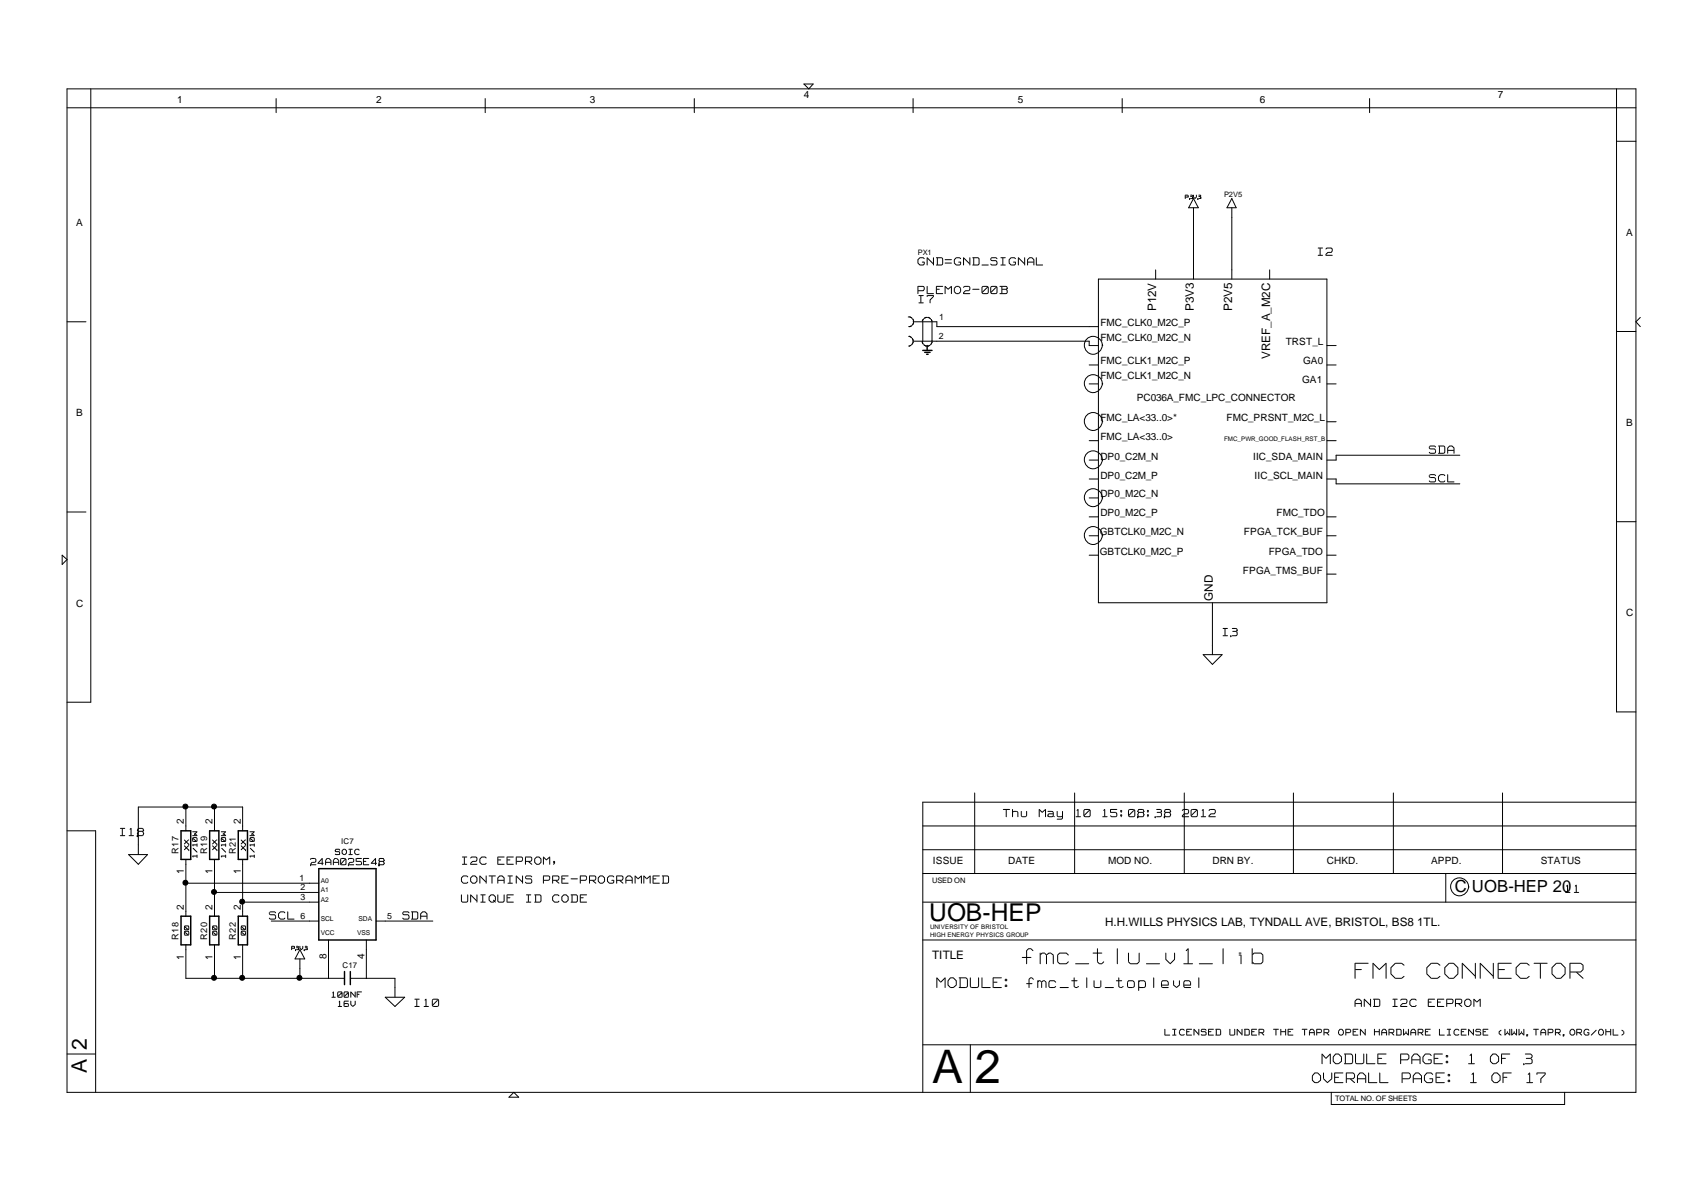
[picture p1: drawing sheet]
<svg xmlns="http://www.w3.org/2000/svg" width="297mm" height="210mm" viewBox="0 0 297 210" stroke-linecap="round" stroke-linejoin="round" font-family="sans-serif">
<g fill="none" stroke="#000" stroke-width=".25">
<path d="M161 61.1h1.7M161.4 61.5h.9M161.7 61.8h.3M161.8 60.3v.8M31.6 159.9h1.7v5h-1.7zM31.6 145h1.7v5h-1.7zM36.6 159.9h1.6v5h-1.6zM36.6 145h1.6v5h-1.6zM41.6 159.9h1.6v5h-1.6zM41.6 145h1.6v5h-1.6zM55.6 151.6h10v12.4h-10zM60.1 169.5v2.3"/>
<path d="M61.1 169.5v2.3"/>
</g>
<g fill="none" stroke="#000" stroke-width=".17">
<path d="M11.7 15.5h273.8v175.1h-273.8zM11.7 18.8h273.8M15.8 15.5v107h-4.1M48.2 17.2v2.5M84.7 17.2v2.5M121.2 17.2v2.5M140.3 14.7h1.6l-.7 .8zM159.4 17.2v2.5M195.8 17.2v2.5M239 17.2v2.5M282.1 15.5v108.7h3.4M206.9 34h.3"/>
<path d="M206.9 34.1v.5M206.9 34.4h.3M207.3 34l.1 .1M207.4 34.2h.1M207.4 34.3l-.1 .1M207.6 34.6h.1M207.8 34.6h.2M207.8 34.3h.2M207.8 34h.2M208 34l.1 .1M208.1 34.4h.1M208.1 34.5h.1"/>
<path d="M208.1 34.6h-.1M208.1 34.2l-.1 .1M208.3 34.4l.2 .2M208.3 34v.3M208.3 36.2v12.5M208.3 34.6l.8 1.6h-1.7zM208.8 34v.3M208.8 34.4l-.3 .2M209.1 34.6h.1M209.2 34.6h.2M209.2 34.3h.2M209.2 34h.2"/>
<path d="M209.5 34l.1 .1M209.6 34.4h.1M209.6 34.5h.1M209.6 34.6h-.1M209.6 34.2l-.1 .1M215 36.2v12.5M215 34.6l.7 1.6h-1.6zM282.1 24.7h3.4M11.7 56.1h3.3M158.5 55.3h.1M158.6 58.7l.5 .2M158.7 55.3l.5 .3"/>
<path d="M159.1 56.8l-.5 .2M159.2 59l.2 .5h30.7v.8h1.6M159.3 55.6l.1 .5M159.4 59.6l-.3 .5M159.4 56.1h4.1v.9h28.2M159.4 56.2l-.2 .5M160.2 45.4v.4M160.2 50.1v1.1M160.2 45.9l.3 .3M160.2 50h.8M160.3 50.7h.7M160.4 51.6h.7"/>
<path d="M160.4 52.8h.7M160.5 45l-.3 .3M160.6 45h.4M160.6 46.2h.4M160.7 51.7v1.1M161 59.5l.1 .5M161 45.7h.2M161 56.1v3.4M161.1 45l.2 .1M161.1 50l.2 .1M161.2 55.6l-.2 .5M161.3 46.1l-.2 .1"/>
<path d="M161.3 45.7v.3M161.3 50.2v.2M161.3 50.5l-.2 .2M161.8 55.4l-.5 .2M161.8 45.1v1.1M161.8 50v1.2M161.8 51.6v.1M161.8 45l1 1M161.9 55.4l.5 .2M161.9 51.2h1M161.9 51.6h.9M162.3 52.4v.4"/>
<path d="M162.5 55.7l.2 .4M162.7 59.6l-.3 .5M162.7 56.1v3.4M162.8 51.8l-.5 .5M162.9 45v1.2M162.9 51.6v.1M163.4 45h.9M163.4 46.2h.9M163.4 50h1.1M163.4 50.1v1.1M163.5 50.5h.4M163.5 51.2h1"/>
<path d="M163.6 45.1v1.1M164.4 45l.1 .1M164.5 46.1l-.1 .1M164.5 45.2v.8M164.9 50l.5 .4M164.9 45.3h1.1M164.9 45.9h1.1M164.9 50.1v1.1M166 50.1v1.1M166 50l-.5 .5M166.6 45.4v.4M166.6 50.4v.4"/>
<path d="M166.6 45.9l.3 .3M166.6 50.9l.3 .3M166.9 50l-.3 .3M166.9 45l-.3 .3M167 45h.4M167 46.2h.4M167 51.2h.2M167 50h.2M167.3 45.7h.3M167.3 50l.4 .3M167.5 45l.2 .1M167.7 46.1l-.2 .1"/>
<path d="M167.7 45.7v.3M167.7 50.4v.4M167.7 50.9l-.4 .3M168.2 45.1v1.1M168.2 51.2h.1M168.2 45l1 1M168.2 51.2h1.1M168.3 50l-.1 .1M168.4 50h.6M168.5 50.7l-.3 .4M168.6 50.7h.4M169.1 50l.2 .1"/>
<path d="M169.3 45v1.2M169.3 50.2v.2M169.3 50.5l-.2 .2M169.8 45h.8M169.8 46.2h.8M169.8 50.5h1.1M169.9 45.1v1.1M170.7 45l.2 .1M170.9 46.1l-.2 .1M170.9 45.2v.8M171.4 46.2h1.1M171.4 51.1l.1 .1"/>
<path d="M171.4 50.2v.8M171.5 50l-.1 .1M171.6 51.2h.6M171.6 50h.6M172.2 50.2l-.7 .8M172.3 50.1h.1M172.3 50l.2 .1M172.5 51.1l-.2 .1M172.5 50.2v.8M172.9 45.1v.1M172.9 50.2v.8M172.9 45.3l.2 .2"/>
<path d="M172.9 46.1l.2 .1M172.9 51.1l.2 .1M173.1 45l-.1 .1M173.1 50l-.2 .1M173.2 45h.5M173.2 46.2h.5M173.2 45.5h.5M173.2 51.2h.5M173.2 50h.5M173.7 50.2l-.7 .8M173.8 45l.2 .1M173.8 45.5l.2 .2"/>
<path d="M173.8 50.1h.1M173.8 50l.2 .1M174 45.8v.2M174 50.2v.8M174 46.1l-.2 .1M174 51.1l-.2 .1M174.5 51.2h1M174.5 50h1M174.7 45h.7M174.7 46.2h.7M174.8 50.1v1.1M174.9 50.5h.6"/>
<path d="M175 45.1v1.1M175.6 50l.2 .1M175.6 50.5l.2 .2M175.8 50.2h.1M175.8 50.3l-.1 .1M175.8 50.8v.2M175.8 51.1l-.2 .1M176.1 45.4v.4M176.1 45.9l.4 .3M176.5 45l-.4 .3M176.5 45h.5M176.5 46.2h.5"/>
<path d="M176.9 45.7h.2M177.1 45l.1 .1M177.2 46.1l-.1 .1M177.2 45.7v.3M177.7 45l1 1M177.7 45.1v1.1M178.8 45v1.2M179.3 45.4v.8M179.4 45.7h1M179.7 45l-.4 .3M179.8 45h.2M180.1 45l.3 .3"/>
<path d="M180.4 45.4v.8M180.9 45v1.2M180.9 46.2h1.1M191.7 48.7h39.9v56.5h-39.9zM201.7 47.1v1.6M221.6 47.1v1.6M230.1 43.3h.7M230.1 44.5h.7M230.4 43.4v1.1M231.4 44.5h.1M231.5 44.5h1M231.6 43.3l-.2 .1"/>
<path d="M231.7 43.3h.6M231.7 44l-.3 .4M231.8 44h.5M232.3 43.3l.2 .1M232.5 43.5v.2M232.5 43.8l-.2 .2M282.1 57.8h3.4M286.3 55.4l-.8 .7 .8 .9M159 60.2l-.4 .2M161.2 60.1l.5 .3M162.3 60.2l-.5 .2M190.1 67h1.6"/>
<path d="M190.1 63.7h1.6M190.1 76.9h1.6M192.4 66.9a1.56 1.56 0 0 1-2.2 1.5 1.56 1.56 0 0 1-.5-2.6 1.56 1.56 0 0 1 2.6 .6l.2 .6M192.4 60.2a1.56 1.56 0 0 1-2.2 1.5 1.56 1.56 0 0 1-.5-2.6 1.56 1.56 0 0 1 2.6 .6l.2 .6M192.4 73.5a1.56 1.56 0 0 1-2.2 1.5 1.56 1.56 0 0 1-.5-2.6 1.56 1.56 0 0 1 2.6 .6l.2 .6M231.6 60.3h1.6M231.6 67h1.6M231.6 63.7h1.6M231.6 76.9h1.6M231.6 73.6h1.6M249.4 78v.1M249.4 78.2l.2 .1"/>
<path d="M249.4 78.9l.2 .2M249.6 77.8l-.1 .1M249.7 77.8h.6M249.7 78.3h.6M249.7 79.1h.6M250.4 77.8l.1 .2M250.4 78.3l.1 .3M250.5 78.7v.1M250.5 78.9l-.1 .2M251 77.8h.9M251 79.1h.9M251.2 77.9v1.1"/>
<path d="M252 77.8l.1 .2M252.1 78.9l-.1 .2M252.1 78.1v.7M252.7 78.2v.9M252.7 78.6h1M253 77.8l-.3 .4M253.1 77.8h.2M253.4 77.8l.4 .4M253.8 78.2v.9M254.8 79.4h-21.6v.9h-1.6M10.8 96.9l.9 .7-.9 .9zM11.7 89.3h3.3"/>
<path d="M190.1 86.9h1.6M190.1 80.3h1.6M190.1 93.5h1.6M190.1 83.6h1.6M190.1 90.2h1.6M190.1 96.9h1.6M192.4 93.4a1.56 1.56 0 0 1-2.2 1.5 1.56 1.56 0 0 1-.5-2.6 1.56 1.56 0 0 1 2.6 .6l.2 .6M192.4 80.2a1.56 1.56 0 0 1-2.2 1.5 1.56 1.56 0 0 1-.5-2.6 1.56 1.56 0 0 1 2.6 .6l.2 .6M192.4 86.8a1.56 1.56 0 0 1-2.2 1.5 1.56 1.56 0 0 1-.5-2.6 1.56 1.56 0 0 1 2.6 .6l.2 .6M231.6 93.5h1.6M231.6 83.6h1.6v.8h21.6M231.6 90.2h1.6"/>
<path d="M231.6 96.9h1.6M249.4 83v.1M249.4 83.2l.2 .1M249.4 83.9l.2 .2M249.6 82.8l-.1 .1M249.7 82.8h.6M249.7 84.1h.6M249.7 83.3h.6M250.4 82.8l.1 .2M250.4 83.3l.1 .3M250.5 83.7v.1M250.5 83.9l-.1 .2"/>
<path d="M251 83.2v.5M251 83.7l.4 .4M251.4 82.8l-.4 .4M251.5 82.8h.4M251.5 84.1h.4M252 82.8l.1 .2M252.1 83.9l-.1 .2M252.7 82.8v1.3M252.7 84.1h1.1M282.1 91h3.4M210 114.2h3.3l-1.7 1.7zM211.6 105.2v9"/>
<path d="M213.5 110.9h.7M213.5 109.7h.7M213.8 109.7v1.1M214.8 110.9h.1M215.1 110.9h.6M215.1 109.7h.6M215.2 110.2h.5M215.7 109.7l.2 .1M215.8 110.2l.1 .2M215.9 109.9h.1M215.9 110.5v.2M215.9 110.8l-.2 .1"/>
<path d="M215.9 110l-.2 .2M231.6 100.2h1.6M170.1 138.4v14M187.5 138.4v14M206.7 138.4v14M225.7 138.4v14M243.2 138.4v14M262.2 138.4v14M285.5 140h-124.5v50.6M11.7 145h5v45.6M21 144.5h.8M21 145.8h.8"/>
<path d="M21.3 144.6v1.1M22.4 149.1h3.4l-1.7 1.7zM22.5 145.8h.8M22.9 144.5l-.2 .2M22.9 144.6v1.1M24 145.8h.1M24.1 144.5l-.1 .4 .1 .1-.1 .5 .1 .3M24.2 144.5h.6M24.2 145h.6M24.2 145.8h.6M24.9 144.5l.2 .4-.2 .1 .2 .5-.2 .3M32.2 146.6l.7 .6"/>
<path d="M32.2 147.6l.7 .7M32.4 154.1h23.2M32.4 140.8v4.2M32.4 150v9.9M32.8 146.7l-.6 .5M32.8 147.7l-.6 .6M32.9 146.6h.1M32.9 147.6h.1M32.9 147.2h.1M32.9 148.3h.1M33.6 145.8h.7M33.6 145.1h.7"/>
<path d="M33.6 146.4v.3M33.6 146.7l.1 .1M33.6 147.4l.1 .2M33.6 149.4l.1 .1M33.7 147.4h.6M33.7 149.4h.6M33.7 146.2v.1M33.7 146.1l-.1 .2M33.7 148l.7 .7M33.8 146.1h.4M33.8 146.8h.4M33.8 146.4l.4 .3"/>
<path d="M34 145.5h.1M34.1 145.6l.3 .2M34.3 146.1l.1 .2M34.4 145.1l-.4 .4M34.4 146.7l-.1 .1M34.4 146.4v.3M34.4 147.2v.5M34.4 149.2v.4M37.1 146.6l.7 .6M37.1 147.6l.7 .7M37.4 140.8v4.2M37.4 150v9.9"/>
<path d="M37.4 155.7h18.2M37.7 146.7l-.6 .5M37.7 147.7l-.6 .6M37.8 146.6h.1M37.8 147.6h.1M37.9 147.2h.1M37.9 148.3h.1M38.6 145.8h.7M38.6 145.1h.7M38.6 146.4v.3M38.6 146.7l.1 .1M38.6 147.4l.1 .2"/>
<path d="M38.6 149.4l.1 .1M38.7 147.4h.6M38.7 149.4h.6M38.7 146.2v.1M38.7 146.1l-.1 .2M38.7 148l.7 .7M38.8 146.1h.4M38.8 146.8h.4M38.8 146.4l.4 .3M39 145.5h.1M39.1 145.6l.3 .2M39.3 146.1l.1 .2"/>
<path d="M39.4 145.1l-.4 .4M39.4 146.7l-.1 .1M39.4 146.4v.3M39.4 147.2v.5M39.4 149.2v.4M42.1 146.6l.7 .6M42.1 147.6l.7 .7M42.3 157.4h13.3M42.3 145v-4.2h-18.2v8.3M42.3 150v9.9M42.7 146.7l-.6 .5M42.7 147.7l-.6 .6"/>
<path d="M42.8 146.6h.1M42.8 147.6h.1M42.9 147.2h.1M42.9 148.3h.1M43.6 145.8h.7M43.6 145.1h.7M43.6 146.4v.3M43.6 146.7l.1 .1M43.6 147.4l.1 .2M43.6 149.4l.1 .1M43.7 146.2v.1M43.7 146.1l-.1 .2"/>
<path d="M43.7 147.4h.6M43.7 149.4h.6M43.7 148l.7 .7M43.8 146.4l.4 .3M43.8 146.1h.4M43.8 146.8h.4M44 145.5h.1M44.1 145.6l.3 .2M44.3 146.1l.1 .2M44.4 145.1l-.4 .4M44.4 146.7l-.1 .1M44.4 146.4v.3"/>
<path d="M44.4 147.2v.5M44.4 149.2v.4M47 159.3v.1M47 159.4l.2 .2M47.2 159.1l-.1 .1M47.3 159.1h.5M47.3 159.6h.5M47.9 159.1l.2 .2M47.9 159.6l.2 .3M48.1 159.9v.2M48.6 159.5v.4M48.9 159.1l-.3 .3"/>
<path d="M49 159.1h.5M49.5 159.1l.2 .2M50.2 159.1v1.3M54.2 150.9h.1M54.3 150.9h.8M54.3 149.8l-.1 .2M54.4 149.8h.5M54.5 150.5l-.3 .3M54.5 150.5h.4M55 149.8l.1 .2M55.1 150v.2M55.1 150.3l-.1 .2"/>
<path d="M55.6 150.6h.8M56.2 149.9v1M56.2 149.8l-.7 .8M56.8 150.2v.7M56.9 150.5h.8M57.1 149.8l-.3 .3M57.2 149.8h.1M57.4 149.8l.4 .3M57.8 150.2v.7M58.2 150.2v.7M58.3 150.5h.7M58.4 149.8l-.2 .3"/>
<path d="M58.5 148.3h.1M58.5 148.4l.1 .2M58.5 149l.1 .1M58.5 149.8h.2M58.6 148.2v.1M58.7 148.2h.4M58.7 149.1h.4M58.7 148.6h.4M58.8 149.8l.3 .3M59.1 150.2v.7M59.2 148.2l.1 .1M59.2 148.6l.1 .2"/>
<path d="M59.3 149l-.1 .1M59.3 148.9h.1M59.4 150.8l.1 .1M59.4 150v.7M59.5 149.8l-.1 .2M59.6 149.8h.5M59.6 150.9h.5M59.7 148.9l.3 .2M59.7 148.5v.3M60 148.2l-.3 .2M60 148.2h.1M60 149.1h.1"/>
<path d="M60.1 150l-.6 .7M60.2 148.2l.3 .2M60.2 150h.1M60.2 149.8l.2 .2M60.4 150.8l-.2 .1M60.4 150v.7M60.5 148.5v.3M60.5 148.9l-.3 .2M60.8 150.9h.1M60.9 148.2h.6M60.9 149.1h.6M60.9 150.9h.8"/>
<path d="M60.9 149.8l-.1 .2M61 149.8h.5M61.1 150.5l-.3 .3M61.1 150.5h.4M61.1 148.3v.7M61.6 149.8l.1 .2M61.7 150v.2M61.7 150.3l-.1 .2M61.9 148.5v.3M61.9 148.9l.3 .2M62.2 148.2l-.3 .2M62.2 150.8v.1"/>
<path d="M62.2 149.8v.5M62.2 148.2h.3M62.2 149.1h.3M62.2 149.8h.9M62.2 150.3h.6M62.3 150.9h.5M62.6 148.2l.1 .1M62.7 149l-.1 .1M62.9 150.3l.2 .2M63.1 150.8l-.2 .1M63.1 150.5v.2M63.4 149.8h1"/>
<path d="M63.4 149.9v1M63.5 150.3h.4M63.5 150.9h.9M64.9 150.6h.8M65.5 149.9v1M65.5 149.8l-.7 .8M66.1 150.9h.1M66.2 149.8v1.1M66.3 149.8h.5M66.3 150.3h.5M66.3 150.9h.5M66.9 149.8l.2 .3-.2 .2 .2 .3-.2 .3"/>
<path d="M70.3 159.3v.1M70.3 159.4l.2 .2M70.5 159.1l-.1 .1M70.5 159.1h.6M70.5 159.6h.6M71.2 159.1l.2 .2M71.2 159.6l.2 .3M71.4 159.9v.2M71.8 159.1h.9M72 159.2v1.1M72.7 159.1l.2 .2M72.9 159.4v.7"/>
<path d="M73.4 159.5v.9M73.5 159.9h.9M73.8 159.1l-.4 .3M73.8 159.1h.3M74.2 159.1l.3 .3M74.5 159.5v.9M80.5 157.2l.2 .2M80.5 153.3v.4M80.5 156.1v1.1M80.5 153.8l.4 .3M80.7 149.5h.8M80.7 150.8h.8"/>
<path d="M80.8 157.4h.6M80.9 152.8l-.4 .4M81 152.8h.4M81 154.1h.4M81 149.6v1.1M81.5 152.8l.1 .2M81.6 157.2l-.1 .2M81.6 153.9l-.1 .2M81.6 156.1v1.1M82.1 153.8l.4 .3M82.1 150.7v.1M82.1 153.3v.4"/>
<path d="M82.1 156.2v1.2M82.1 156.1l1.1 1.1M82.2 150.8h1M82.3 149.5l-.2 .2M82.4 149.5h.6M82.5 152.8l-.4 .4M82.5 150.3l-.4 .3M82.6 150.3h.4M82.6 152.8h.2M82.6 154.1h.2M82.9 152.8l.3 .4M83.1 149.5l.1 .2"/>
<path d="M83.2 149.8v.2M83.2 153.3v.4M83.2 156.1v1.3M83.2 153.8l-.3 .3M83.2 150l-.1 .3M83.7 150v.4M83.7 152.9v1.2M83.7 150.5l.4 .3M83.7 152.8l1.1 1.1M83.9 156.1h.8M83.9 157.4h.8M84.1 149.5l-.4 .4"/>
<path d="M84.2 149.5h.4M84.2 150.8h.4M84.3 156.2v1.1M84.7 149.5l.1 .2M84.8 150.6l-.1 .2M84.8 152.8v1.3M85.4 157.1l.3 .3M85.4 156.6v.4M85.4 152.8h1.1M85.7 156.1l-.3 .4M85.8 156.1h.2M85.8 157.4h.2"/>
<path d="M85.9 152.9v1.2M86.1 156.1l.4 .4M86.1 157.1l.4 .3M86.5 156.6v.4M86.5 157.1l-.4 .3M86.9 157.2l.1 .2M86.9 149.5h1.1M86.9 149.6v1.2M86.9 153.3v.8M86.9 156.1v1.1M87 153.6h.9M87 150.8h1"/>
<path d="M87 150h.4M87.1 157.4h.6M87.2 152.8l-.3 .4M87.3 152.8h.3M87.6 152.8l.4 .4M88 157.2l-.2 .2M88 153.3v.8M88 156.1v1.1M88.5 156.1h1.1M88.5 149.5h1.1M88.5 149.6v1.2M88.5 156.2v1.2"/>
<path d="M88.6 156.6h.4M88.6 157.4h1M88.6 150.8h1M88.6 150h.4M88.7 152.8h.7M88.7 154.1h.7M89 152.9v1.1M90.1 149.5h.8M90.1 152.8l1 1.1M90.1 149.6v1.2M90.1 152.9v1.2M90.2 150.3h.7"/>
<path d="M91 149.5l.2 .2M91.2 150l-.2 .3M91.2 149.8v.2M91.2 152.8v1.3M91.7 149.6v1.2M91.7 153v.1M91.7 153.2l.2 .1M91.7 153.9l.2 .2M91.7 149.5h.9M91.8 150.3h.8M91.9 156.1h.7M91.9 157.4h.7"/>
<path d="M91.9 152.8l-.1 .1M92 153.3h.6M92 152.8h.6M92 154.1h.6M92.2 156.2v1.1M92.3 150.4l.5 .4M92.6 152.8l.2 .2M92.6 153.3l.2 .3M92.6 149.5l.2 .2M92.8 149.8v.2M92.8 153.7v.2M92.8 153.9l-.2 .2"/>
<path d="M92.8 150l-.2 .3M93.3 156.1h.9M93.3 157.4h.9M93.3 150.5l.4 .3M93.3 150v.4M93.5 156.2v1.1M93.7 149.5l-.4 .4M93.7 149.5h.3M93.7 150.8h.3M94.1 149.5l.3 .4M94.2 156.1l.2 .2M94.4 157.2l-.2 .2"/>
<path d="M94.4 150v.4M94.4 156.4v.8M94.4 150.5l-.3 .3M94.8 152.8h.9M94.8 149.5l.5 .5M94.8 149.6v1.2M94.8 152.9v1.2M94.9 153.6h.8M95.8 152.8l.1 .2M95.9 153.3l-.1 .3M95.9 149.6v1.2M95.9 153.1v.2"/>
<path d="M95.9 149.5l-.6 .5M96.4 152.9v1.2M96.4 156.6v.4M96.4 157.1l.4 .3M96.4 152.8h.9M96.5 153.6h.8M96.6 150.3h.1M96.6 150.4v.1M96.7 150.5h.1M96.7 150.7l-.1 .1M96.8 156.1l-.4 .4M96.8 150.3v.3"/>
<path d="M96.9 156.1h.4M96.9 157.4h.4M97 153.7l.5 .4M97.4 156.1l.1 .2M97.4 152.8l.1 .2M97.5 157.2l-.1 .2M97.5 153.3l-.1 .3M97.5 153.1v.2M98.1 157.1l.3 .3M98.1 152.9v1.2M98.1 156.6v.4M98.1 152.8h1.1"/>
<path d="M98.1 153.3h.5M98.1 154.1h1.1M98.4 156.1l-.3 .4M98.5 156.1h.2M98.5 157.4h.2M98.8 156.1l.4 .4M99.2 156.6v.4M99.2 157.1l-.4 .3M99.7 156.1h.8M99.7 157.4h.8M99.7 153.3h1.1M99.8 156.2v1.1"/>
<path d="M100.6 156.1l.2 .2M100.8 157.2l-.2 .2M100.8 156.4v.8M101.3 156.1h1.1M101.3 152.8h.8M101.3 152.9v1.2M101.3 156.2v1.2M101.4 156.6h.4M101.4 157.4h1M101.4 153.6h.7M102.2 152.8l.2 .2M102.4 153.3l-.2 .3"/>
<path d="M102.4 153.1v.2M102.9 152.8h.8M102.9 152.9v1.2M103 153.6h.7M103.5 153.7l.5 .4M103.8 152.8l.2 .2M104 153.3l-.2 .3M104 153.1v.2M104.4 153.8l.3 .3M104.4 153.3v.4M104.7 152.8l-.3 .4M104.8 152.8h.3"/>
<path d="M104.8 154.1h.3M105.2 152.8l.3 .4M105.5 153.3v.4M105.5 153.8l-.3 .3M106 153.3v.4M106 153.8l.4 .3M106.4 152.8l-.4 .4M106.4 152.8h.5M106.4 154.1h.5M106.8 153.6h.2M106.9 152.8l.2 .2M107.1 153.9l-.2 .2"/>
<path d="M107.1 153.6v.3M107.6 152.8h.9M107.6 152.9v1.2M107.7 153.6h.8M108.2 153.7l.5 .4M108.6 152.8l.1 .2M108.7 153.3l-.1 .3M108.7 153.1v.2M109.2 153.3v.8M109.3 153.6h.9M109.6 152.8l-.4 .4M109.7 152.8h.2"/>
<path d="M110 152.8l.3 .4M110.3 153.3v.8M110.8 152.8l.5 .5M110.8 152.9v1.2M111.9 152.9v1.2M111.9 152.8l-.6 .5M112.4 152.8l.4 .5M112.4 152.9v1.2M113.5 152.9v1.2M113.5 152.8l-.6 .5M114 152.8h1.1M114 152.9v1.2"/>
<path d="M114.1 153.3h.4M114.1 154.1h1M115.6 152.8h.8M115.6 154.1h.8M115.8 152.9v1.1M116.5 152.8l.2 .2M116.7 153.9l-.2 .2M116.7 153.1v.8M161 157.4h124.5M161 148.3h124.5M161 144.1h124.5M161 152.4h124.5"/>
<path d="M175.1 141.2h1.1M175.6 141.3v1.2M176.7 141.2v1.3M176.9 141.6l-.1 .1M177 141.6h.4M177.5 141.6l.1 .1M177.6 141.8v.7M178.2 142.3l.2 .2M178.2 141.6v.7M178.5 142.5h.4M179.1 142.4l-.1 .1M179.2 141.6v.7"/>
<path d="M181.4 141.2l.4 .5M181.4 141.3v1.2M182.5 141.3v1.2M182.5 141.2l-.6 .5M182.9 142.3h.1M182.9 142.3l.2 .2M182.9 141.6h.7M183.1 142l-.2 .2M183.1 142h.6M183.1 142.5h.5M183.7 141.6l.1 .1M183.8 142.3l-.1 .2"/>
<path d="M183.8 141.8v.5M183.9 142.4l.1 .1M184.5 142.3l.2 .2M184.5 141.6v.7M184.5 142.9h.7M184.8 142.5h.4M185.3 142.4v.1M185.4 142.8l-.1 .1M185.4 141.6v1.1M187.8 142.5h.8M188.1 141.2l-.1 .2M188.1 141.3v1.1"/>
<path d="M189.2 142.3l.1 .2M189.2 141.5v.8M189.3 141.2l-.1 .2M189.4 141.2h.6M189.4 142.5h.6M190 141.5l-.8 .8M190.1 141.2l.2 .2M190.1 141.4h.1M190.3 142.3l-.2 .2M190.3 141.5v.8M192.5 142.5h.7M192.8 141.2l-.2 .2"/>
<path d="M192.8 141.3v1.1M193.8 142.3l.2 .2M193.8 141.2v.5M193.9 141.2h1M193.9 141.7h.8M194.1 142.5h.6M194.7 141.7l.2 .3M194.9 142.3l-.2 .2M194.9 142.1v.2M195.6 141.4h.1M195.6 142.2h.1M195.6 141.5v.1"/>
<path d="M195.6 142.3h.1M195.7 141.6h.1M195.7 142.3h.1M195.8 141.4v.2M195.8 142.2v.1M196.9 142.3l.2 .2M196.9 141.5v.8M197.1 141.2l-.2 .2M197.2 141.2h.6M197.2 142.5h.6M197.8 141.5l-.8 .8M197.9 141.4h.1"/>
<path d="M197.9 141.2l.1 .2M198 142.3l-.1 .2M198 141.5v.8M198.6 142.5h.1M198.7 141.2l-.1 .4 .1 .1-.1 .5 .1 .3M198.8 141.2h.6M198.8 142.5h.6M198.8 141.7h.6M199.5 141.2l.2 .4-.2 .1 .2 .5-.2 .3M200.2 141.4h.1M200.2 141.5v.1M200.2 142.3h.1"/>
<path d="M200.2 142.2h.1M200.3 141.6h.1M200.3 142.3h.1M200.4 141.4v.2M200.4 142.2v.1M201.6 142.5h.1M201.9 141.2h.6M201.9 142.5h.6M201.9 141.7h.6M202.5 141.2l.2 .2M202.6 141.8l.1 .2M202.7 141.5h.1"/>
<path d="M202.7 142.1v.2M202.7 142.3l-.2 .2M202.7 141.6l-.2 .1M203.2 142.5h.1M203.4 141.2l-.2 .4 .2 .1-.2 .5 .2 .3M203.5 141.2h.6M203.5 142.5h.6M203.5 141.7h.6M204.1 141.2l.2 .4-.2 .1 .2 .5-.2 .3M206.3 142.4v.1M206.4 142.5h1M206.5 141.2l-.2 .2"/>
<path d="M206.6 141.2h.6M206.7 142l-.4 .3M206.8 142h.4M207.3 141.2l.1 .2M207.4 141.5v.2M207.4 141.7l-.1 .3M207.9 142.3l.1 .2M207.9 141.5v.8M208 141.2l-.1 .2M208.1 141.2h.6M208.1 142.5h.6M208.7 141.5l-.7 .8"/>
<path d="M208.8 141.4h.1M208.8 141.2l.2 .2M209 142.3l-.2 .2M209 141.5v.8M209.6 142.5h.8M210 141.2l-.2 .2M210 141.3v1.1M211 142.4v.1M211.1 142.5h1M211.2 141.2l-.2 .2M211.3 141.2h.5M211.3 142l-.3 .3"/>
<path d="M211.4 142h.4M211.9 141.2l.2 .2M212.1 141.5v.2M212.1 141.7l-.2 .3M252.3 152.4v5M256.3 154.7a1.56 1.56 0 0 1-2.2 1.5 1.56 1.56 0 0 1-.4-2.6 1.56 1.56 0 0 1 2.5 .6l.2 .6M273.2 155.7h.8M273.6 154.4l-.2 .2M273.6 154.5v1.1M274.8 155.7h.7M275.1 154.4l-.2 .2M275.1 154.5v1.1"/>
<path d="M32.2 161.8v.3M32.2 162.7v.3M32.2 162.1l.1 .1M32.2 163.1l.1 .1M32.3 161.6v.1M32.3 162.6v.1M32.3 161.6l-.1 .1M32.3 162.5l-.1 .2M32.4 161.6h.4M32.4 162.2h.4M32.4 162.5h.4M32.4 163.2h.4"/>
<path d="M32.4 161.8l.4 .3M32.4 162.7l.4 .4M32.4 164.9v5.8h27.7M32.9 161.6v.1M32.9 162.5v.2M32.9 162.1v.1M32.9 161.8v.3M32.9 162.7v.3M32.9 163.1v.1M37.1 161.8v.3M37.1 162.7v.3M37.1 162.1l.1 .1"/>
<path d="M37.1 163.1l.1 .1M37.2 161.6v.1M37.2 162.6v.1M37.2 161.6l-.1 .1M37.2 162.5l-.1 .2M37.3 161.6h.4M37.3 162.2h.4M37.3 162.5h.4M37.3 163.2h.4M37.3 161.8l.4 .3M37.3 162.7l.4 .4M37.4 164.9v5.8"/>
<path d="M37.8 161.6l.1 .1M37.8 162.5l.1 .2M37.9 162.1l-.1 .1M37.9 161.8v.3M37.9 162.7v.3M37.9 163.1l-.1 .1M42.1 161.8v.3M42.1 162.7v.3M42.1 162.1l.1 .1M42.1 163.1l.1 .1M42.2 161.6v.1M42.2 162.6v.1"/>
<path d="M42.2 161.6l-.1 .1M42.2 162.5l-.1 .2M42.3 161.8l.4 .3M42.3 161.6h.4M42.3 162.2h.4M42.3 162.7l.4 .4M42.3 162.5h.4M42.3 163.2h.4M42.3 164.9v5.8M42.8 161.6l.1 .1M42.8 162.5l.1 .2M42.9 162.1l-.1 .1"/>
<path d="M42.9 161.8v.3M42.9 162.7v.3M42.9 163.1l-.1 .1M47 160.2l.2 .2M47.3 160.4h.5M47.3 160.7h8.3M48.1 160.2l-.2 .2M48.6 160l.3 .4M49 160.4h.5M49.7 160.2l-.2 .2M50.3 160.4h1M50.9 165.1h.3"/>
<path d="M50.9 165.2v.5M51 165.5h.2M51.3 165.1l.1 .1M51.4 165.3h.1M51.4 165.4l-.1 .1M51.6 165.7h.1M51.7 165.7h.2M51.7 165.4h.2M51.7 165.1h.2M52 165.1l.1 .1M52.1 165.5h.1M52.1 165.6l-.1 .1"/>
<path d="M52.1 165.3l-.1 .1M52.3 165.5l.2 .1M52.3 165.1v.3M52.3 167.3v3.4M52.3 165.7l.9 1.6h-1.7zM52.8 165.1v.3M52.8 165.5l-.2 .2M53.1 165.7h.1M53.3 165.7h.1M53.3 165.4h.1M53.3 165.1h.1M53.5 165.1l.1 .1"/>
<path d="M53.6 165.5h.1M53.6 165.6l-.1 .1M53.6 165.3l-.1 .1M57.3 164v6.7M57.9 174h.6M58.2 173.2v.7M58.2 173.1l-.1 .1M58.9 173.9l.1 .1M58.9 173.3v.5M59 175.6h.6M59 173.1l-.1 .1M59.1 174h.4"/>
<path d="M59.1 173.1h.4M59.3 174.8v.7M59.3 174.7l-.1 .1M59.5 173.3l-.5 .5M59.6 173.2h.1M59.6 173.1l.1 .1M59.7 173.3v.5M59.7 173.9l-.1 .1M60 175.5l.1 .1M60 173.3v.5M60 174.9v.5M60 173.9l.1 .1"/>
<path d="M60.1 175.1v.1M60.1 174.7l-.1 .1M60.1 173.1l-.1 .1M60.2 175.6h.4M60.2 175.1h.4M60.2 174.7h.6M60.2 174h.4M60.2 173.1h.4M60.6 173.3l-.5 .5M60.7 173.2h.1M60.7 175.1l.1 .2M60.7 173.1l.1 .1"/>
<path d="M60.8 173.3v.5M60.8 175.4h.1M60.8 175.5l-.1 .1M60.8 173.9l-.1 .1M61.1 170.7h7.8v3.3M61.2 175.3l.3 .2M61.2 173.2v.8M61.2 174.7v.5M61.2 173.1l.7 .7M62 173.1v.9M62 174.7v.5M62 175.3l-.4 .3"/>
<path d="M62.3 173.1h.8M62.3 173.2v.8M62.4 173.5h.3M63.9 164v6.7M65.6 160.7h9.9M67.2 174h3.4l-1.7 1.6zM70.3 160.2l.2 .2M70.5 160.4h.6M71.4 160.2l-.2 .2M71.8 160.4h.9M72.4 175.6h.8M72.4 174.3h.8"/>
<path d="M72.7 174.4v1.1M72.9 160.2l-.2 .2M74 175.6h.8M74.3 174.3l-.1 .2M74.3 174.4v1.1M75.5 175.4l.1 .2M75.5 174.6v.8M75.6 174.3l-.1 .2M75.7 175.6h.6M75.7 174.3h.6M76.3 174.6l-.8 .8M76.4 174.5h.1"/>
<path d="M76.4 174.3l.2 .2M76.6 175.4l-.2 .2M76.6 174.6v.8M161 164h124.5M163.5 170.6l.6 .7M163.5 170.7v1.6M164.9 170.7v1.6M164.9 170.6l-.7 .8M165.5 171.9l.4 .4M165.5 171.2v.6M165.9 170.6l-.4 .5M166 172.3h.3"/>
<path d="M166 170.6h.3M166.4 170.6l.5 .5M166.9 171.2v.6M166.9 171.9l-.5 .4M167.4 172.3h1.1M167.4 170.6h1.1M167.6 170.7v1.5M168.6 170.6l.2 .3M168.8 172.1l-.2 .2M168.8 171v1.1M169.3 172.1l.2 .2M169.3 170.6v1.5"/>
<path d="M169.6 172.3h.8M170.8 172.1l-.3 .2M170.8 170.6v1.5M171.4 170.6v1.7M171.5 172.3h1.3M173.3 170.6h1.5M173.3 170.7v1.6M173.4 172.3h1.4M173.4 171.4h.6M175.4 170.9h.2M175.4 171v.1M175.4 172v.1"/>
<path d="M175.4 171.9h.2M175.5 171.1h.1M175.5 172.1h.1M175.7 170.9v.2M175.7 171.9v.2M178.4 167.1h1.5M179.2 171.6h.9M179.2 166v2.2M179.5 165.5l-.3 .4M179.6 165.5h.3M179.6 171v1.3M179.8 170.6l-.2 .3"/>
<path d="M179.9 170.6h.2M180 165.6l.3 .3M180.2 170.7l.2 .2M181.1 171.1v1.2M181.3 171.1l-.1 .2M181.4 171.1h.1M181.5 166.3v1.9M181.6 171.2l.2 .2M181.8 171.5v.8M181.9 166.3l-.3 .3M182 166.3h.3M182 171.1l-.1 .2"/>
<path d="M182.1 171.1h.2M182.4 171.2l.2 .2M182.4 166.4l.2 .2M182.6 171.5v.8M182.6 166.7v1.5M183.1 171.5v.6M183.1 172.1l.1 .2M183.1 166.3l-.4 .3M183.1 166.3h.3M183.2 171.1l-.1 .3M183.3 171.1h.6M183.3 172.3h.6"/>
<path d="M183.5 166.4l.3 .2M183.8 166.7v1.5M184 171.1l.2 .3M184.2 172.1l-.2 .2M184.6 167.8l.3 .4M184.6 166.7v1M184.9 166.3l-.3 .3M185 172.3h1.4M185 166.3h1M185 168.2h1M186.1 166.3l.3 .3M186.4 167.8l-.3 .4"/>
<path d="M187 171.1h1M187.5 172.1l.2 .2M187.5 170.6v1.5M187.7 168.2h2.3M187.8 172.3h.2M188.2 172.1l-.1 .1M189.7 170.6v1.7M190.8 166.3h1.5M190.9 172.1l.2 .2M190.9 171.1v1M191.2 172.3h.6M191.5 167.8l.4 .4"/>
<path d="M191.5 165.5v2.2M192 168.2h.3M192 172.2l-.1 .1M192.1 171.1v1M192.6 167.8l-.2 .3M192.9 172.3h1.4M194.8 171.1h1M195 165.5v2.7M195.3 172.1l.2 .2M195.3 170.6v1.5M195.6 172.3h.2M196 172.1l-.2 .1"/>
<path d="M196.8 172.1l.1 .2M196.8 171.5v.6M196.9 171.1l-.1 .3M196.9 167.8l.4 .4M196.9 166.3v1.4M197 171.1h.6M197 172.3h.6M197.4 168.2h1M197.7 171.1l.3 .3M198 171.5v.6M198 172.1l-.3 .2M198.7 167.9l-.2 .3"/>
<path d="M198.7 171.1v1.7M198.8 172.2l.1 .1M198.8 166.3v1.5M198.9 171.1l-.1 .2M199 171.1h.6M199 172.3h.6M199.7 171.1l.2 .3M199.9 172.1l-.2 .2M199.9 171.5v.6M200.1 168.2h2.3M201.3 170.6v1.7M202.7 172.1l.2 .2"/>
<path d="M202.7 171.5v.6M202.8 171.9h1M202.9 171.1l-.2 .3M203 171.1h.6M203 172.3h.9M203.3 179.6v1M203.5 167.4l.6 .7M203.5 166.3v1M203.6 171.1l.3 .3M203.9 171.5v.4M204.7 179.6h.5M204.8 171.9l.4 .3"/>
<path d="M204.8 171.1v.7M205 166.3v1M205 179.7v.8M205 167.4l-.8 .8M205.8 171.1v.7M205.8 171.9l-.5 .4M206.1 179.6l-.3 .3M206.2 179.6h.2M206.5 179.6l.2 .2M206.6 172.1l.2 .2M206.6 171.5v.6M206.6 168.2h1.5"/>
<path d="M206.7 171.9h1M206.8 171.1l-.2 .3M206.9 171.1h.5M206.9 172.3h.9M207.1 179.6h.9M207.1 179.7v.9M207.4 165.5l-.4 .4M207.4 165.6v2.5M207.5 171.1l.3 .3M207.8 171.5v.4M208.4 179.6l.7 .8M208.4 179.7v.9"/>
<path d="M209.2 170.6v1.7M209.2 179.6v1M209.3 168.2h2.3M209.6 179.8h.1M209.6 179.9l.1 .1M209.7 179.6v.1M209.8 179.6h.4M210.3 179.6l.2 .2M210.9 179.6h.9M210.9 179.7v.9M212.2 179.6h.6M212.3 179.7v.8"/>
<path d="M212.9 179.6l.1 .2M213 179.8v.6M213.5 165.5v2.7M214.6 179.6v.8M215.5 179.6v.8M215.9 179.7v.9M215.9 179.6l.8 .8M216.3 166.3h.3M216.3 166.6h.3M216.6 166.7v1.5M216.8 179.6v1M217.2 179.6h.6"/>
<path d="M217.3 179.7v.8M217.9 179.6l.1 .2M218 179.8v.6M218.5 179.6h.8M218.5 179.7v.9M218.5 165.5v2.7M218.6 167.9l.3 .3M218.9 166.3l-.3 .3M219 166.3h1M219 168.2h1M219.7 179.6h.6M219.7 179.7v.9"/>
<path d="M220.1 166.3l.3 .3M220.4 167.8l-.3 .4M220.4 179.6l.2 .2M220.4 166.7v1M220.6 179.8v.1M222.3 179.6h.8M222.7 179.7v.9M223.5 179.6v1M224.4 179.6v1M224.8 179.6h.8M224.8 179.7v.9M227.3 179.6h.8"/>
<path d="M227.7 179.7v.9M228.8 179.6l-.3 .3M228.9 179.6h.1M229.1 179.6l.3 .3M229.8 179.6h.6M229.8 179.7v.9M230.5 179.6l.1 .2M230.6 179.8v.1M231.1 179.6h.6M231.1 179.7v.9M231.7 179.6l.2 .2M231.9 179.8v.1"/>
<path d="M233.9 179.6l-.3 .3M233.9 179.6h.2M234.2 179.6l.3 .3M234.9 179.6h.6M234.9 179.7v.9M235.6 179.6l.1 .2M235.7 179.8v.1M236.1 179.6h.9M236.1 179.7v.9M236.5 168.1h2.3M236.5 168.2v2.5M236.5 174.8v.8"/>
<path d="M236.6 175.1h.9M236.6 169.2h1M236.8 174.3l-.3 .4M236.9 174.3h.3M237.2 174.3l.4 .4M237.4 179.6l.8 .8M237.4 179.7v.9M237.6 174.8v.8M238.1 174.3l1 1.1M238.1 174.4v1.2M238.3 179.6v1M239.2 174.3v1.3"/>
<path d="M239.6 168.1l1 1M239.6 168.2v2.5M239.7 175.6h.9M239.7 174.3h.9M239.9 174.4v1.1M239.9 179.6v1M240.6 174.3l.2 .2M240.7 179.6v1M240.8 175.4l-.2 .2M240.8 174.6v.8M241.4 179.6l-.3 .3M241.5 179.6h.2"/>
<path d="M241.7 179.6l.3 .3M241.9 168.2v2.5M241.9 168.1l-1.2 1.1M242.4 179.6h.6M242.4 179.7v.9M242.8 168.9v1M242.8 169.9l.7 .8M243.1 175.6h.8M243.1 174.3h.8M243.1 179.6l.2 .2M243.3 179.8v.1M243.4 174.4v1.1"/>
<path d="M243.5 168.1l-.7 .7M243.6 168.1h.9M243.6 170.7h.9M243.7 179.6h.6M243.8 179.7v.8M244.4 179.6l.1 .2M244.4 175.5v.1M244.5 175.6h1M244.5 179.8v.6M244.6 174.3l-.2 .2M244.6 168.1l.4 .3M244.7 174.3h.6"/>
<path d="M244.8 175.1l-.4 .3M244.9 175.1h.4M245 179.6v.9M245 170.4l-.4 .3M245.4 174.3l.1 .2M245.5 174.6v.2M245.5 174.8l-.1 .3M245.8 179.6v.9M246.1 175.3l.3 .3M246.1 174.8v.4M246.4 174.3l-.3 .4M246.5 175.6h.4"/>
<path d="M246.5 174.3h.4M246.5 179.6l-.3 .3M246.6 179.6h.1M246.8 179.6l.3 .3M247 174.3l.2 .2M247.2 175.4l-.2 .2M247.5 179.6h.6M247.5 179.7v.9M248.2 179.6l.1 .2M248.3 179.8v.1M248.8 179.6h.8M248.8 179.7v.9"/>
<path d="M249 169.9l.8 .8M249 168.9v1M249.3 174.3h1.1M249.3 174.4v1.2M249.4 175.6h1M249.4 174.8h.4M249.8 168.1l-.8 .7M249.9 168.1h.9M249.9 170.7h.9M250.9 174.3h1.1M250.9 168.1l.4 .3M250.9 174.4v1.2"/>
<path d="M251 175.6h1M251 174.8h.4M251.2 179.6v1M251.3 170.4l-.4 .3M252.1 168.9v1M252.1 169.9l.8 .8M252.5 174.3h.8M252.5 174.4v1.2M252.6 175.1h.7M252.6 179.6h.6M252.9 179.7v.8M252.9 168.1l-.8 .7"/>
<path d="M253 168.1h.6M253 170.7h.6M253.4 174.3l.2 .2M253.6 174.8l-.2 .3M253.6 174.6v.2M253.7 168.1l.7 .7M254 174.3h.9M254 179.6l-.2 .3M254 174.4v1.2M254.1 175.1h.8M254.1 179.6h.3M254.4 169.9l-.7 .8"/>
<path d="M254.4 179.6l.2 .2M254.4 168.9v1M254.6 175.2l.5 .4M254.9 174.3l.2 .2M255 179.6h.9M255 179.7v.9M255.1 174.8l-.2 .3M255.1 174.6v.2M255.2 168.1l2.2 2.2M255.2 168.2v2.5M255.6 175.3l.4 .3M255.6 174.8v.4"/>
<path d="M256 174.3l-.4 .4M256 175.6h.3M256 174.3h.3M256.3 179.6l.8 .8M256.3 179.7v.9M256.4 174.3l.3 .4M256.7 174.8v.4M256.7 175.3l-.3 .3M257.1 179.6v1M257.2 174.3l.5 .5M257.2 174.4v1.2M257.5 168.1v2.6"/>
<path d="M257.6 179.8h.1M257.6 179.9l.1 .1M257.7 179.6v.1M257.7 179.6h.5M258.2 179.6l.2 .2M258.3 168.2v2.5M258.3 174.4v1.2M258.3 174.3l-.6 .5M258.3 168.1l2.2 2.2M258.8 179.6h.9M258.8 179.7v.9M260.6 168.1v2.6"/>
<path d="M261.5 168.1h2.2M261.5 168.2v2.5M261.5 170.7h2.2M261.5 169.2h1.1M262 179.8l-.4 .2M262.6 179.6v.9M263.5 179.6v.9M263.8 179.6v.9M264.6 168.9v1M264.6 169.9l.8 .8M264.7 179.6v.9M265.1 179.6v.9"/>
<path d="M265.4 168.1l-.8 .7M265.4 168.1h1M265.4 170.7h1M266 179.6v.9M266.5 168.1l.4 .3M266.9 170.4l-.4 .3M267.6 179.6h.9M267.7 168.1h2.3M268.1 179.7v.9M268.8 168.2v2.5M269.2 179.6l-.3 .3M269.3 179.6h.1"/>
<path d="M269.5 179.6l.3 .3M270.2 179.6h.6M270.2 179.7v.9M270.9 179.6l.1 .2M270.9 169.9l.7 .8M270.9 168.9v1M271 179.8v.1M271.5 179.6h.5M271.5 179.7v.9M271.6 168.1l-.7 .7M271.7 168.1h.6M271.7 170.7h.6"/>
<path d="M272.1 179.6l.2 .2M272.3 179.8v.1M272.4 168.1l.7 .7M273.1 168.9v1M273.1 169.9l-.7 .8M274 168.2v2.5M274 168.1h1.8M274.1 169.6h1.7M274.2 179.6l-.2 .3M274.3 179.6h.2M274.6 179.6l.2 .3M275.2 179.6h.6"/>
<path d="M275.2 179.7v.9M275.2 169.7l1.1 1M275.9 179.6l.1 .2M275.9 168.1l.4 .3M276 179.8v.1M276.3 169.2l-.4 .4M276.3 168.5v.6M276.7 179.6l-.3 .3M276.8 179.6h.2M277.1 179.6l.2 .2M278.6 179.8l-.9 .8M279.2 179.6l-.2 .3"/>
<path d="M279.3 179.6h.2M279.6 179.6l.2 .3M280.3 179.6v1M281.1 179.6v1M281.5 179.6v1M283.1 179.8l.2 .1M11.7 183.9h5M88.8 191.4l.9-.8 .8 .8zM161 182.3h124.5M169.3 182.3v8.3M203.4 180.6h.7M204.7 180.6h.5"/>
<path d="M205.8 180v.3M205.8 180.4l.3 .2M206.2 180.6h.2M206.7 180.5l-.2 .1M207.2 180h.3M207.2 180.6h.8M209.6 180.5l.1 .1M209.8 180h.4M209.8 180.6h.4M210.3 180l.2 .2M210.5 180.3v.1M210.5 180.5l-.2 .1"/>
<path d="M211 180h.3M211 180.6h.8M212.2 180.6h.6M213 180.5l-.1 .1M214.6 180.5l.1 .1M214.8 180.6h.4M215.5 180.5l-.2 .1M217.2 180.6h.6M218 180.5l-.1 .1M218.5 180h.4M218.5 180.6h.8M219.8 180.2h.5"/>
<path d="M220.2 180.3l.4 .3M220.6 180l-.2 .2M223.6 180h.7M224.9 180h.3M224.9 180.6h.7M228.5 180v.6M228.6 180.2h.7M229 188.5l.5 .4M229 187.8v.6M229.4 180v.6M229.5 187.2l-.5 .5M229.5 187.2h.4"/>
<path d="M229.5 188.9h.4M229.9 180.2h.5M230 187.2l.5 .5M230.5 187.8v.6M230.5 188.5l-.5 .4M230.6 180l-.1 .2M230.7 183.9l.6 .7M230.7 184v1.6M231 188.2l.6 .6M231 187.2v.9M231.2 180.2h.5M231.6 180.3l.3 .3"/>
<path d="M231.9 180l-.2 .2M232.2 184v1.6M232.2 183.9l-.8 .8M232.3 190.6v2.1h40.8v-2.1M232.4 187.2v.9M232.4 188.2l-.7 .7M232.7 185.2l.4 .4M232.7 184.5v.6M232.9 187.2h1.5M232.9 187.3v1.6M233 188h.6M233 188.9h1.4"/>
<path d="M233.1 183.9l-.4 .5M233.2 183.9h.3M233.2 185.6h.3M233.6 180.4l.3 .2M233.6 180v.3M233.6 183.9l.5 .5M233.9 180.6h.2M234.1 184.5v.6M234.1 185.2l-.5 .4M234.5 180v.3M234.5 180.4l-.3 .2M234.6 183.9h1.1"/>
<path d="M234.6 185.6h1.1M234.8 184v1.5M235 187.2h1.1M235 180.2h.5M235 187.3v1.6M235 188.2h1.1M235.7 180l-.1 .2M235.7 188.3l.7 .6M235.8 183.9l.3 .3M236.1 185.4l-.3 .2M236.1 184.2v1.1M236.1 187.2l.3 .3"/>
<path d="M236.2 180h.4M236.2 180.6h.8M236.4 188l-.3 .2M236.4 187.5v.4M236.6 185.4l.1 .2M236.6 183.9v1.4M236.8 185.6h.9M236.9 187.8v1.1M237 188.2h1.3M237.3 187.2l-.4 .5M237.4 187.2h.4M237.8 187.2l.5 .5"/>
<path d="M238 185.4l-.2 .2M238 183.9v1.4M238.3 187.8v1.1M238.5 183.9v1.7M238.6 185.6h1.4M238.9 187.2v1.7M238.9 188.9h1.4M240 180h.6M240.5 183.9h1.4M240.5 184v1.6M240.6 184.7h.5M240.6 185.6h1.3"/>
<path d="M240.8 187.2v1.7M240.9 188.9h1.3M241.1 180v.6M241.2 180.2h.7M242 180v.6M242.5 180.2h.5M242.9 180.3l.4 .3M243.3 180l-.2 .2M243.7 180.6h.6M244.4 183.9h1.1M244.4 184v1.6M244.5 184.9h1"/>
<path d="M244.5 180.5l-.1 .1M244.7 187.2h1.1M244.7 187.3v1.6M244.8 188.2h1M245.3 180.3l-.3 .3M245.4 180v.1M245.4 180.2l.4 .4M245.6 183.9l.3 .3M245.9 184.7l-.3 .2M245.9 184.2v.4M245.9 187.2l.2 .3M246.1 188l-.2 .2"/>
<path d="M246.1 187.5v.4M246.2 180v.6M246.3 180.2h.7M246.4 184.5v1.1M246.5 184.9h1.2M246.6 187.8v1.1M246.7 188.2h1.3M246.8 183.9l-.4 .5M246.9 183.9h.3M247.1 187.2l-.5 .5M247.1 180v.6M247.2 187.2h.3"/>
<path d="M247.3 183.9l.5 .5M247.6 180.2h.5M247.6 187.2l.5 .5M247.8 184.5v1.1M248 180.3l.3 .3M248.1 187.8v1.1M248.3 184.5v.6M248.3 185.2l.5 .4M248.3 180l-.1 .2M248.6 187.8v.6M248.6 188.5l.4 .4M248.8 183.9l-.5 .5"/>
<path d="M248.8 183.9h.6M248.8 185.6h.6M248.8 180h.4M248.8 180.6h.8M249 187.2l-.4 .5M249.1 187.2h.6M249.1 188.9h.6M249.3 184.9h.4M249.5 183.9l.3 .3M249.5 188.2h.4M249.8 185.4l-.3 .2M249.8 184.9v.4"/>
<path d="M249.8 187.2l.2 .3M250 188.7l-.2 .2M250 188.2v.4M250.3 183.9h1.4M250.3 184v1.6M250.4 184.7h.6M250.4 185.6h1.3M250.6 187.2h1.5M250.6 187.3v1.6M250.7 188h.6M250.7 188.9h1.4M251.3 180.6h.8"/>
<path d="M252.4 184.2h.2M252.4 184.2v.2M252.4 185.3v.1M252.4 185.2h.2M252.5 184.4h.1M252.5 185.4h.1M252.6 180.6h.6M252.7 184.2v.2M252.7 185.2v.2M252.7 187.5h.2M252.7 187.5v.2M252.7 188.6v.1"/>
<path d="M252.7 188.5h.2M252.8 187.7h.1M252.8 188.7h.1M253 187.5v.2M253 188.5v.2M253.8 180v.3M253.8 180.4l.2 .2M254.1 180.6h.3M254.6 180.5l-.2 .1M255.1 180h.4M255.1 180.6h.8M256.3 185.6h1"/>
<path d="M256.6 188.9h1.1M256.8 183.9l-.2 .3M256.8 184v1.5M257.1 187.2l-.2 .3M257.1 187.3v1.5M257.6 180.5l.1 .1M257.7 180h.5M257.7 180.6h.5M258.2 180l.2 .2M258.4 180.3v.1M258.4 180.5l-.2 .1M258.9 180h.4"/>
<path d="M258.9 180.6h.8M260.1 185.2l.4 .4M260.1 184.5v.6M260.4 188.5l.4 .4M260.4 187.8v.6M260.5 183.9l-.4 .5M260.6 183.9h.4M260.6 185.6h.4M260.8 187.2l-.4 .5M260.9 187.2h.3M260.9 188.9h.3M261 183.9l.5 .5"/>
<path d="M261.3 187.2l.5 .5M261.5 184.5v.6M261.5 185.2l-.5 .4M261.6 180.4l.4 .2M261.6 180.1v.2M261.8 187.8v.6M261.8 188.5l-.5 .4M262.1 183.9h1.4M262.1 184v1.6M262.1 184.7h.6M262.3 187.2h1.4M262.3 187.3v1.6"/>
<path d="M262.4 188h.6M263 180.3l-.4 .3M263.1 180v.1M263.1 180.2l.4 .4M264.2 180.3l-.4 .3M264.3 180v.1M264.3 180.2l.4 .4M265.4 180.3l-.3 .3M265.5 180v.1M265.5 180.2l.5 .4M266 185.6h.1M266.2 183.9h.9"/>
<path d="M266.2 185.6h.9M266.4 184.7h.7M266.5 180.6h.1M266.5 188.9h1M266.5 180.5h.1M266.6 180.5v.1M267 187.2l-.3 .3M267 187.3v1.5M267.1 183.9l.3 .3M267.2 184.8l.2 .1M267.4 184.2v.1M267.4 185v.3"/>
<path d="M267.4 185.4l-.3 .2M267.4 184.4l-.3 .3M268.2 187.2v.3M268.3 187.2h1.3M268.9 180v.6M268.9 188.3v.6M269 180.2h.7M269.6 187.5l-.7 .7M269.7 187.2v.3M269.8 180v.6M270.3 180.2h.5M271 180l-.1 .2"/>
<path d="M271.5 180.2h.5M272 180.3l.3 .3M272.3 180l-.2 .2M272.8 180.6h.1M272.8 180.5h.1M272.9 180.6h.1M273 180.5v.1M274 180.4l.2 .2M274 180v.3M274.3 180.6h.2M274.8 180v.3M274.8 180.4l-.2 .2"/>
<path d="M275.3 180.2h.5M275.7 180.3l.3 .3M276 180l-.1 .2M276.4 180v.3M276.4 180.4l.3 .2M276.8 180.6h.2M277 180.2h.2M277.3 180.5l-.2 .1M277.3 180.2v.2M279 180.4l.2 .2M279 180v.3M279.3 180.6h.2"/>
<path d="M279.8 180v.3M279.8 180.4l-.2 .2M280.3 180h.7M281.6 180.6h.8M283.3 180.4l-.2 .2M283.4 180v.4"/>
<circle cx="32.3" cy="140.7" r=".43"/>
<circle cx="32.3" cy="154" r=".43"/>
<circle cx="37.3" cy="140.7" r=".43"/>
<circle cx="37.3" cy="155.6" r=".43"/>
<circle cx="42.3" cy="157.3" r=".43"/>
<circle cx="37.3" cy="170.6" r=".43"/>
<circle cx="42.3" cy="170.6" r=".43"/>
<circle cx="52.2" cy="170.6" r=".43"/>
</g>
<g fill="#000">
<circle cx="32.3" cy="140.7" r=".43"/>
<circle cx="32.3" cy="154" r=".43"/>
<circle cx="37.3" cy="140.7" r=".43"/>
<circle cx="37.3" cy="155.6" r=".43"/>
<circle cx="42.3" cy="157.3" r=".43"/>
<circle cx="37.3" cy="170.6" r=".43"/>
<circle cx="42.3" cy="170.6" r=".43"/>
<circle cx="52.2" cy="170.6" r=".43"/>
</g>
<text font-size="8.2" x="170.1" y="189">2</text>
<text font-size="8.1" x="162.7" y="188.9">A</text>
<g font-size="5.2" fill="#fff">
<text x="178.4" y="168.6">fmc_tlu_v1_lib</text>
<text x="236.5" y="171.1">FMC CONNECTOR</text>
</g>
<text font-size="4.3" x="162.1" y="160.7">UOB-HEP</text>
<g font-size="3.7">
<text x="15.2" y="183.1" transform="rotate(-90 15.2 183.1)">2</text>
<text x="15.2" y="187.3" transform="rotate(-90 15.2 187.3)">A</text>
</g>
<g font-size="3.4" fill="#fff">
<text x="163.5" y="172.6">MODULE:</text>
<text x="179.1" y="172.6">fmc_tlu_toplevel</text>
<text x="230.7" y="185.9">MODULE</text>
<text x="244.4" y="185.9">PAGE:</text>
<text x="256" y="185.9">1 OF 3</text>
<text x="229" y="189.2">OVERALL</text>
<text x="244.6" y="189.2">PAGE:</text>
<text x="256.3" y="189.2">1 OF 17</text>
</g>
<text font-size="2.9" x="253.9" y="155.6">C UOB-HEP 20</text>
<g font-size="2.6" fill="#fff">
<text x="160.2" y="46.4">GND=GND_SIGNAL</text>
<text x="230.1" y="44.7">I2</text>
<text x="160.2" y="51.4">PLEMO2-00B</text>
<text x="160.4" y="53">I7</text>
<text x="249.4" y="79.3">SDA</text>
<text x="249.4" y="84.3">SCL</text>
<text x="213.5" y="111.1">I3</text>
<text x="175.1" y="142.7">Thu May 10 15:08:38 2012</text>
<text x="21" y="146">I18</text>
<text x="80.5" y="154.3">CONTAINS PRE-PROGRAMMED</text>
<text x="80.7" y="151">I2C EEPROM,</text>
<text x="273.2" y="155.9">11</text>
<text x="47" y="160.5">SCL</text>
<text x="70.3" y="160.5">SDA</text>
<text x="80.5" y="157.6">UNIQUE ID CODE</text>
<text x="72.4" y="175.8">I10</text>
<text x="236.5" y="175.8">AND I2C EEPROM</text>
</g>
<text font-size="2.2" fill="#fff" x="54.2" y="151.1">24AA025E48</text>
<g font-size="2">
<text x="201.8" y="54.3" transform="rotate(-90 201.8 54.3)">P12V</text>
<text x="208.4" y="54.3" transform="rotate(-90 208.4 54.3)">P3V3</text>
<text x="215.1" y="54.3" transform="rotate(-90 215.1 54.3)">P2V5</text>
<text x="221.7" y="62.6" transform="rotate(-90 221.7 62.6)">VREF_A_M2C</text>
<text x="211.7" y="104.8" transform="rotate(-90 211.7 104.8)">GND</text>
<text x="192.9" y="161.6">H.H.WILLS PHYSICS LAB, TYNDALL AVE, BRISTOL, BS8 1TL.</text>
<text x="162.7" y="167.3">TITLE</text>
</g>
<g font-size="2" fill="#fff">
<text x="203.3" y="180.8">LICENSED</text>
<text x="214" y="180.8">UNDER</text>
<text x="221.1" y="180.8">THE</text>
<text x="225.8" y="180.8">TAPR</text>
<text x="231.7" y="180.8">OPEN</text>
<text x="237.7" y="180.8">HARDWARE</text>
<text x="248.3" y="180.8">LICENSE</text>
<text x="257.8" y="180.8">(WWW.TAPR.ORG/OHL)</text>
</g>
<g font-size="1.9" fill="#fff">
<text x="58.5" y="149.3">SOIC</text>
<text x="57.9" y="174.2">100NF</text>
<text x="59" y="175.8">16V</text>
</g>
<g font-size="1.7">
<text x="30.9" y="18">1</text>
<text x="65.6" y="18">2</text>
<text x="103" y="18">3</text>
<text x="140.3" y="17.1">4</text>
<text x="177.6" y="18">5</text>
<text x="219.9" y="18">6</text>
<text x="261.4" y="17.1">7</text>
<text x="13.3" y="39.5">A</text>
<text x="283.8" y="41.2">A</text>
<text x="192" y="56.9">FMC_CLK0_M2C_P</text>
<text x="192" y="59.4">FMC_CLK0_M2C_N</text>
<text x="192" y="63.6">FMC_CLK1_M2C_P</text>
<text x="224.4" y="60.2">TRST_L</text>
<text x="227.4" y="63.6">GA0</text>
<text x="192" y="66.1">FMC_CLK1_M2C_N</text>
<text x="198.4" y="70">PC036A_FMC_LPC_CONNECTOR</text>
<text x="227.3" y="66.9">GA1</text>
<text x="13.3" y="72.7">B</text>
<text x="192" y="76.8">FMC_LA&lt;33..0&gt;</text>
<text x="192" y="73.5">FMC_LA&lt;33..0&gt;*</text>
<text x="214" y="73.5">FMC_PRSNT_M2C_L</text>
<text x="283.8" y="74.3">B</text>
<text x="192" y="80.2">DP0_C2M_N</text>
<text x="192" y="83.5">DP0_C2M_P</text>
<text x="218.7" y="80.2">IIC_SDA_MAIN</text>
<text x="219" y="83.5">IIC_SCL_MAIN</text>
<text x="192" y="86.8">DP0_M2C_N</text>
<text x="192" y="93.4">GBTCLK0_M2C_N</text>
<text x="192" y="90.1">DP0_M2C_P</text>
<text x="217.1" y="93.4">FPGA_TCK_BUF</text>
<text x="222.8" y="90.1">FMC_TDO</text>
<text x="192" y="96.8">GBTCLK0_M2C_P</text>
<text x="216.9" y="100.1">FPGA_TMS_BUF</text>
<text x="221.4" y="96.8">FPGA_TDO</text>
<text x="13.3" y="105.8">C</text>
<text x="283.8" y="107.5">C</text>
<text x="32.1" y="143.8" transform="rotate(-90 32.1 143.8)">2</text>
<text x="37.1" y="143.8" transform="rotate(-90 37.1 143.8)">2</text>
<text x="42" y="143.8" transform="rotate(-90 42 143.8)">2</text>
<text x="32.1" y="152.6" transform="rotate(-90 32.1 152.6)">1</text>
<text x="37.1" y="152.6" transform="rotate(-90 37.1 152.6)">1</text>
<text x="42" y="152.6" transform="rotate(-90 42 152.6)">1</text>
<text x="162.8" y="150.7">ISSUE</text>
<text x="175.9" y="150.7">DATE</text>
<text x="193.4" y="150.7">MOD NO.</text>
<text x="211.6" y="150.7">DRN BY.</text>
<text x="231.6" y="150.7">CHKD.</text>
<text x="249.8" y="150.7">APPD.</text>
<text x="268.9" y="150.7">STATUS</text>
<text x="32.1" y="158.8" transform="rotate(-90 32.1 158.8)">2</text>
<text x="37.1" y="158.8" transform="rotate(-90 37.1 158.8)">2</text>
<text x="42" y="158.8" transform="rotate(-90 42 158.8)">2</text>
<text x="32.1" y="167.6" transform="rotate(-90 32.1 167.6)">1</text>
<text x="37.1" y="167.6" transform="rotate(-90 37.1 167.6)">1</text>
<text x="42" y="167.6" transform="rotate(-90 42 167.6)">1</text>
<text x="57" y="167.4" transform="rotate(-90 57 167.4)">8</text>
<text x="63.6" y="167.4" transform="rotate(-90 63.6 167.4)">4</text>
</g>
<g font-size="1.6">
<text x="31.2" y="148.9" transform="rotate(-90 31.2 148.9)">R17</text>
<text x="36.2" y="148.9" transform="rotate(-90 36.2 148.9)">R19</text>
<text x="41.2" y="149" transform="rotate(-90 41.2 149)">R21</text>
<text x="31.2" y="163.9" transform="rotate(-90 31.2 163.9)">R18</text>
<text x="36.2" y="163.9" transform="rotate(-90 36.2 163.9)">R20</text>
<text x="41.2" y="163.9" transform="rotate(-90 41.2 163.9)">R22</text>
</g>
<g font-size="1.5">
<text x="163.8" y="59.2">2</text>
<text x="163.9" y="55.8">1</text>
<text x="52.3" y="153.8">1</text>
<text x="52.4" y="155.4">2</text>
<text x="52.4" y="160.4">6</text>
<text x="52.4" y="157.1">3</text>
<text x="67.6" y="160.4">5</text>
</g>
<g font-size="1.4">
<text x="59.5" y="147.3">IC7</text>
<text x="59.8" y="168.9">C17</text>
</g>
<g font-size="1.3">
<text x="213.6" y="34.3">P2V5</text>
<text x="160.2" y="44.5">PX1</text>
<text x="162.7" y="154.1">USED ON</text>
<text x="233" y="192.1">TOTAL NO. OF SHEETS</text>
</g>
<g font-size="1.3" fill="#fff">
<text x="32.7" y="148.3" transform="rotate(-90 32.7 148.3)">XX</text>
<text x="34.1" y="149.6" transform="rotate(-90 34.1 149.6)">1/10W</text>
<text x="37.6" y="148.3" transform="rotate(-90 37.6 148.3)">XX</text>
<text x="39.1" y="149.6" transform="rotate(-90 39.1 149.6)">1/10W</text>
<text x="42.6" y="148.3" transform="rotate(-90 42.6 148.3)">XX</text>
<text x="44.1" y="149.6" transform="rotate(-90 44.1 149.6)">1/10W</text>
<text x="32.7" y="163.2" transform="rotate(-90 32.7 163.2)">00</text>
<text x="37.6" y="163.2" transform="rotate(-90 37.6 163.2)">00</text>
<text x="42.6" y="163.2" transform="rotate(-90 42.6 163.2)">00</text>
</g>
<g font-size="1.2">
<text x="56" y="155.7">A1</text>
<text x="56" y="154.1">A0</text>
<text x="56" y="157.4">A2</text>
<text x="56" y="160.7">SCL</text>
<text x="62.6" y="160.7">SDA</text>
<text x="56" y="163.2">VCC</text>
<text x="62.3" y="163.2">VSS</text>
</g>
<g font-size="1.1" fill="#fff">
<text x="206.9" y="34.6">P3V3</text>
<text x="50.9" y="165.7">P3V3</text>
</g>
<g font-size="1.1">
<text x="213.6" y="76.9">FMC_PWR_GOOD_FLASH_RST_B</text>
<text x="162.3" y="162.1">UNIVERSITY OF BRISTOL</text>
<text x="162.3" y="163.5">HIGH ENERGY PHYSICS GROUP</text>
</g>
</svg>
